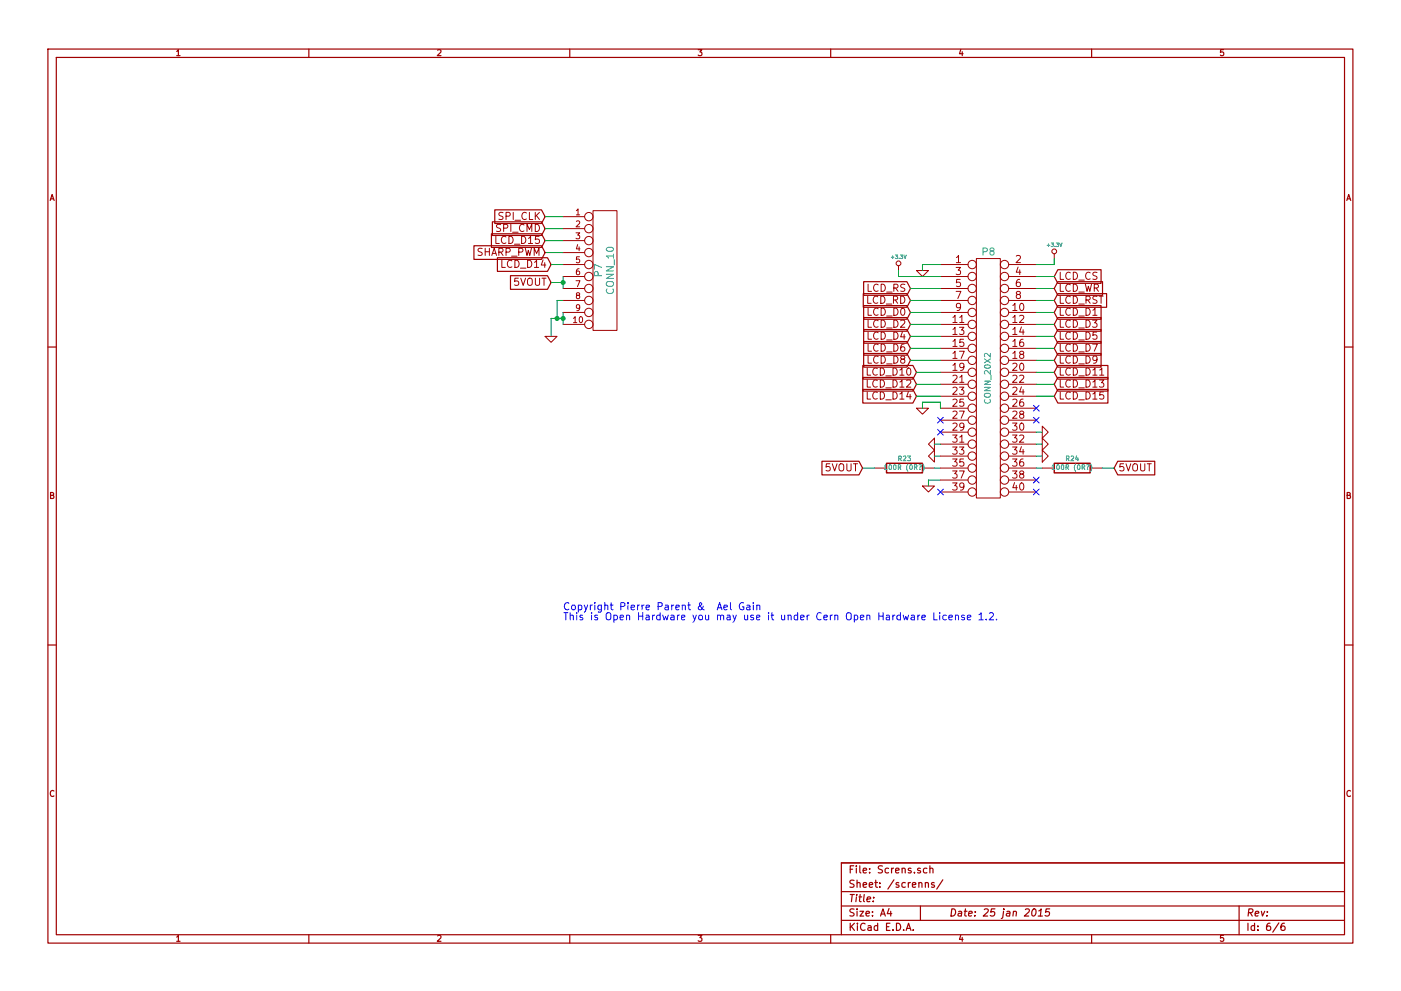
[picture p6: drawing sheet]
<svg xmlns="http://www.w3.org/2000/svg" width="297mm" height="210mm" viewBox="0 0 297 210" stroke-linecap="round" stroke-linejoin="round" font-family="sans-serif">
<g fill="none" stroke="#a00000" stroke-width=".25">
<path d="M10.2 10.4h276.6v189.7h-276.6zM11.9 12.2h273.2v186.1h-273.2zM65.5 10.4v1.8M120.8 10.4v1.8M176.1 10.4v1.8M231.4 10.4v1.8M100.5 52.1h14.3l.8 1.5-.8 1.4h-14.3zM104.2 49.6h10.6l.8 1.4-.8 1.5h-10.6zM104.4 47.1h10.4l.8 1.4-.8 1.5h-10.4zM104.9 44.5h9.9l.8 1.5-.8 1.4h-9.9zM105.5 54.7h10.6l.7 1.4-.7 1.5h-10.6zM108.2 58.5h7.9l.7 1.4-.7 1.5h-7.9z"/>
<path d="M183.1 59.8h9.2l.7 1.4-.7 1.5h-9.2zM224.3 59.8h9.5v2.9h-9.5l-.8-1.5zM224.3 57.2h9.2v2.9h-9.2l-.8-1.4zM10.2 73.6h1.7M182.9 77.5h10.6l.8 1.5-.8 1.4h-10.6zM183 62.3h9.3l.7 1.4-.7 1.5h-9.3zM183.1 64.8h9.2l.7 1.5-.7 1.4h-9.2zM183.1 67.4h9.2l.7 1.4-.7 1.5h-9.2zM183.1 69.9h9.2l.7 1.5-.7 1.4h-9.2zM183.1 72.5h9.2l.7 1.4-.7 1.5h-9.2zM183.1 75h9.2l.7 1.4-.7 1.5h-9.2zM224.3 62.3h10.3v2.9h-10.3l-.8-1.5z"/>
<path d="M224.3 64.8h9.2v2.9h-9.2l-.8-1.4zM224.3 67.4h9.2v2.9h-9.2l-.8-1.5zM224.3 69.9h9.2v2.9h-9.2l-.8-1.4zM224.3 72.5h9.2v2.9h-9.2l-.8-1.5zM224.3 75h9.2v2.9h-9.2l-.8-1.5zM224.3 77.5h10.6v2.9h-10.6l-.8-1.4zM285.1 73.6h1.7M174.3 97.9h7.8l.8 1.4-.8 1.5h-7.8zM182.9 80.1h10.6l.8 1.4-.8 1.5h-10.6zM182.9 82.6h10.6l.8 1.5-.8 1.4h-10.6zM224.3 80.1h10.6v2.9h-10.6l-.8-1.5zM224.3 82.6h10.6v2.9h-10.6l-.8-1.4z"/>
<path d="M237 97.9h7.8v2.9h-7.8l-.8-1.5zM10.2 136.8h1.7M285.1 136.8h1.7M65.5 198.3v1.8M120.8 198.3v1.8M176.1 198.3v1.8M178.4 189.2h106.7M178.4 195.3h106.7M178.4 192.2h106.7M185.2 190.4v.1M188.5 192.8l-.4 1h1M188.8 193.3v1.1"/>
<path d="M192.1 197.4l.5-1.5 .5 1.5M192.3 197h.7M193.6 197.3v.1M195.1 192.2v3.1M196.2 187.4l.1-.1a.36 .36 0 0 1 .5 .2v.8M196.2 187.2v1.1M196.5 184.3l-.4-.1-.3 .3 .1 .6 .2 .1 .4-.1M197.2 184.3a.36 .36 0 0 1 .6 .1v.8M197.2 183.7v1.5M198.1 187.3l-.4-.1-.2 .3 .1 .2 .5 .1v.4h-.6M199.9 186.7l-1.3 1.9M219 193l.2-.2a.78 .78 0 0 1 .6 .7 .78 .78 0 0 1-.4 .7l-.4 .2-.2-.3v-.7z"/>
<path d="M220.1 194.4h.9M220.2 193.3l.6-.5-.2 1.6M222.6 192.8h-.8l-.1 .8 .2-.2 .5 .1 .1 .2-.1 .5-.3 .2-.5-.2M231.4 198.3v1.8M262.7 192.2v6.1M271.1 195.8l-1.3 2M272.3 195.9l-.4 .1a.99 .99 0 0 0 0 1.4l.5-.1 .1-.5-.3-.3h-.5l-.1 .3M285.1 183.1h-106.7v15.2"/>
</g>
<g fill="none" stroke="#a00000" stroke-width=".21">
<path d="M119.4 46h4.6M119.4 48.5h4.6M119.4 51h4.6M119.4 53.6h4.6M119.4 56.1h4.6M119.4 58.7h4.6M125.7 44.7h5.1v25.4h-5.1zM190.5 56.4v1M194.3 57.4h2.5l-1.2 1.3zM199.4 56.1h5.8M199.4 58.7h5.8M207 54.9h5.1v50.8h-5.1z"/>
<path d="M213.9 56.1h5.8M213.9 58.7h5.8M223.5 53.8v1.1M115.6 71.4h2.5l-1.3 1.2zM119.4 61.2h4.6M119.4 63.7h4.6M119.4 66.3h4.6M119.4 68.8h4.6M199.4 61.2h5.8M199.4 63.7h5.8M199.4 66.3h5.8M199.4 68.8h5.8"/>
<path d="M199.4 79h5.8M199.4 71.4h5.8M199.4 73.9h5.8M199.4 76.4h5.8M213.9 61.2h5.8M213.9 63.7h5.8M213.9 66.3h5.8M213.9 68.8h5.8M213.9 79h5.8M213.9 71.4h5.8M213.9 73.9h5.8M213.9 76.4h5.8"/>
<path d="M185.4 99.3h2.6M194.3 86.6h2.5l-1.2 1.3zM195.6 99.3h2.5M196.8 94.2l1.3-1.2v2.5zM198.1 95.5v2.5l-1.3-1.2zM199.4 91.7h5.8M199.4 81.5h5.8M199.4 94.2h5.8M199.4 84.1h5.8M199.4 96.8h5.8M199.4 86.6h5.8M199.4 99.3h5.8"/>
<path d="M199.4 89.1h5.8M213.9 91.7h5.8M213.9 81.5h5.8M213.9 94.2h5.8M213.9 84.1h5.8M213.9 96.8h5.8M213.9 86.6h5.8M213.9 99.3h5.8M213.9 89.1h5.8M221 90.4l1.2 1.3-1.2 1.3zM221 93l1.2 1.2-1.2 1.3zM221 95.5l1.2 1.3-1.2 1.2z"/>
<path d="M221 99.3h2.5M231.1 99.3h2.6M195.6 103.1h2.5l-1.3 1.3zM199.4 104.4h5.8M199.4 101.8h5.8M213.9 104.4h5.8M213.9 101.8h5.8"/>
<circle cx="124.8" cy="51" r=".89"/>
<circle cx="124.8" cy="56.1" r=".89"/>
<circle cx="124.8" cy="58.7" r=".89"/>
<circle cx="124.8" cy="46" r=".89"/>
<circle cx="124.8" cy="53.6" r=".89"/>
<circle cx="124.8" cy="48.5" r=".89"/>
<circle cx="190.5" cy="55.9" r=".51"/>
<circle cx="206.1" cy="56.1" r=".89"/>
<circle cx="206.1" cy="58.7" r=".89"/>
<circle cx="213" cy="56.1" r=".89"/>
<circle cx="213" cy="58.7" r=".89"/>
<circle cx="223.5" cy="53.3" r=".51"/>
<circle cx="124.8" cy="68.8" r=".89"/>
<circle cx="124.8" cy="66.3" r=".89"/>
<circle cx="124.8" cy="63.7" r=".89"/>
<circle cx="124.8" cy="61.2" r=".89"/>
<circle cx="206.1" cy="66.3" r=".89"/>
<circle cx="206.1" cy="76.4" r=".89"/>
<circle cx="206.1" cy="71.4" r=".89"/>
<circle cx="206.1" cy="68.8" r=".89"/>
<circle cx="206.1" cy="73.9" r=".89"/>
<circle cx="206.1" cy="63.7" r=".89"/>
<circle cx="206.1" cy="79" r=".89"/>
<circle cx="206.1" cy="61.2" r=".89"/>
<circle cx="213" cy="61.2" r=".89"/>
<circle cx="213" cy="76.4" r=".89"/>
<circle cx="213" cy="68.8" r=".89"/>
<circle cx="213" cy="63.7" r=".89"/>
<circle cx="213" cy="79" r=".89"/>
<circle cx="213" cy="73.9" r=".89"/>
<circle cx="213" cy="66.3" r=".89"/>
<circle cx="213" cy="71.4" r=".89"/>
<circle cx="206.1" cy="94.2" r=".89"/>
<circle cx="206.1" cy="96.8" r=".89"/>
<circle cx="206.1" cy="81.5" r=".89"/>
<circle cx="206.1" cy="86.6" r=".89"/>
<circle cx="206.1" cy="99.3" r=".89"/>
<circle cx="206.1" cy="89.1" r=".89"/>
<circle cx="206.1" cy="84.1" r=".89"/>
<circle cx="206.1" cy="91.7" r=".89"/>
<circle cx="213" cy="91.7" r=".89"/>
<circle cx="213" cy="89.1" r=".89"/>
<circle cx="213" cy="94.2" r=".89"/>
<circle cx="213" cy="81.5" r=".89"/>
<circle cx="213" cy="84.1" r=".89"/>
<circle cx="213" cy="86.6" r=".89"/>
<circle cx="213" cy="99.3" r=".89"/>
<circle cx="213" cy="96.8" r=".89"/>
<circle cx="206.1" cy="104.4" r=".89"/>
<circle cx="206.1" cy="101.8" r=".89"/>
<circle cx="213" cy="104.4" r=".89"/>
<circle cx="213" cy="101.8" r=".89"/>
</g>
<g fill="none" stroke="#0000c0" stroke-width=".21">
<path d="M198.8 88.5l1.2 1.3M198.8 91.1l1.2 1.2M200 88.5l-1.2 1.3M200 91.1l-1.2 1.2M219.1 86l1.2 1.2M219.1 88.5l1.2 1.3M220.3 86l-1.2 1.2M220.3 88.5l-1.2 1.3M198.8 103.8l1.2 1.2M200 103.8l-1.2 1.2M219.1 101.2l1.2 1.3M219.1 103.8l1.2 1.2"/>
<path d="M220.3 101.2l-1.2 1.3M220.3 103.8l-1.2 1.2"/>
</g>
<g fill="none" stroke="#00a000" stroke-width=".21">
<path d="M115.6 51h3.8M115.6 48.5h3.8M115.6 46h3.8M115.6 53.6h3.8M116.8 59.9h2.6M116.8 56.1h2.6M119.4 58.7v2.5M190.5 57.4v1.3h8.9M199.4 56.1h-3.8v1.3M219.7 58.7h3.8M223.5 54.9v1.2h-3.8M119.4 67.6h-2.6v3.8"/>
<path d="M119.4 63.7h-1.3v3.9M119.4 66.3v2.5M193 76.4h6.4M193 73.9h6.4M193 71.4h6.4M193 68.8h6.4M193 66.3h6.4M193 63.7h6.4M193 61.2h6.4M194.3 79h5.1M219.7 79h3.8M219.7 76.4h3.8"/>
<path d="M219.7 73.9h3.8M219.7 71.4h3.8M219.7 68.8h3.8M219.7 66.3h3.8M219.7 63.7h3.8M219.7 61.2h3.8M182.9 99.3h2.5M194.3 84.1h5.1M194.3 81.5h5.1M195.6 86.6v-1.3h3.8v1.3M198.1 94.2h1.3M198.1 96.8h1.3"/>
<path d="M198.1 99.3h1.3M219.7 84.1h3.8M219.7 81.5h3.8M219.7 91.7h1.3M219.7 94.2h1.3M219.7 96.8h1.3M219.7 99.3h1.3M233.7 99.3h2.5M199.4 101.8h-2.6v1.3"/>
</g>
<g fill="#00a000" stroke="#00a000" stroke-width=".25">
<circle cx="119.4" cy="59.9" r=".41"/>
<circle cx="119.4" cy="67.6" r=".41"/>
<circle cx="118.1" cy="67.6" r=".41"/>
</g>
<path d="M188 98.3h7.6v2h-7.6zM223.5 98.3h7.6v2h-7.6z" fill="none" stroke="#a00000" stroke-width=".3"/>
<path d="M187.5 98.9l.3-.3v1M187.5 99.6h.6M195.7 98.4a1.2 1.2 0 0 1 0 1.6M223.1 98.9l.2-.3v1M223.1 99.6h.5M231.2 98.4a1.2 1.2 0 0 1 0 1.6" fill="none" stroke="#00a0a0" stroke-width=".21"/>
<g fill="none" stroke="#00f" stroke-width=".21">
<path d="M153.5 128.9l.7-.2v-.3h-.5l-.2 .2 .1 .7h.6M154.9 127.9v1.3l.2 .2M157.6 127.9a.7 .7 0 0 0-.9 .7 .7 .7 0 0 0 1 .7v-.6h-.3M158.3 128.4h.6l.1 1M159 128.7l-.7 .2a.3 .3 0 0 0 .2 .5l.5-.1M159.7 127.9v.1M159.7 128.4v1M160.5 128.5v-.1a.36 .36 0 0 1 .6 .2v.8M160.5 128.4v1M195 130.5l-.4 .3M195.5 131l.7-.1-.1-.3-.4-.1-.2 .2v.7h.6M198 130v1.5h.7"/>
<path d="M199.2 130v.1M199.2 130.5v1M200.6 130.6l-.4-.1-.3 .3 .1 .6 .2 .1 .4-.1M201.2 131l.7-.1v-.3l-.5-.1-.2 .2 .1 .7h.6M202.6 130.7v-.1a.36 .36 0 0 1 .6 .1v.8M202.6 130.5v1M204.4 130.6l-.3-.1-.2 .2v.2l.5 .2v.3h-.5M205.1 131l.7-.1v-.3l-.5-.1-.2 .2 .1 .7h.6M207.6 130.4l.4-.4v1.5M207.6 131.5h.9M209.1 131.4v.1M209.8 130.1l.5-.1 .3 .4-.9 1.1h.9"/>
<path d="M211.3 131.4v.1"/>
</g>
<g font-size="2.1" fill="#a00000">
<text x="105.7" y="46.7">SPI_CLK</text>
<text x="105.2" y="49.3">SPI_CMD</text>
<text x="105.2" y="51.8">LCD_D15</text>
<text x="100.9" y="54.4">SHARP_PWM</text>
<text x="106.5" y="56.9">LCD_D14</text>
<text x="202.6" y="55.9">1</text>
<text x="202.6" y="58.4">3</text>
<text x="215.3" y="55.9">2</text>
<text x="215.3" y="58.4">4</text>
<text x="224.4" y="59.4">LCD_CS</text>
<text x="108.8" y="60.7">5VOUT</text>
<text x="183.5" y="64.5">LCD_RD</text>
<text x="183.6" y="62">LCD_RS</text>
<text x="202.6" y="61">5</text>
<text x="202.6" y="63.5">7</text>
<text x="215.3" y="61">6</text>
<text x="215.3" y="63.5">8</text>
<text x="224.4" y="64.5">LCD_RST</text>
<text x="224.4" y="62">LCD_WR</text>
<text x="183.9" y="67.1">LCD_D0</text>
<text x="183.9" y="69.6">LCD_D2</text>
<text x="202" y="68.6">11</text>
<text x="202" y="71.1">13</text>
<text x="202.6" y="66">9</text>
<text x="214.7" y="66">10</text>
<text x="214.7" y="68.6">12</text>
<text x="214.7" y="71.1">14</text>
<text x="224.4" y="67.1">LCD_D1</text>
<text x="224.4" y="69.6">LCD_D3</text>
<text x="183.9" y="72.1">LCD_D4</text>
<text x="183.9" y="74.7">LCD_D6</text>
<text x="183.9" y="77.2">LCD_D8</text>
<text x="202" y="73.7">15</text>
<text x="202" y="76.2">17</text>
<text x="214.7" y="73.7">16</text>
<text x="214.7" y="76.2">18</text>
<text x="224.4" y="72.1">LCD_D5</text>
<text x="224.4" y="74.7">LCD_D7</text>
<text x="224.4" y="77.2">LCD_D9</text>
<text x="184" y="79.8">LCD_D10</text>
<text x="184" y="82.3">LCD_D12</text>
<text x="202" y="81.3">21</text>
<text x="202" y="83.8">23</text>
<text x="202" y="78.7">19</text>
<text x="214.7" y="78.7">20</text>
<text x="214.7" y="81.3">22</text>
<text x="214.7" y="83.8">24</text>
<text x="224.4" y="79.8">LCD_D11</text>
<text x="224.4" y="82.3">LCD_D13</text>
<text x="184" y="84.8">LCD_D14</text>
<text x="202" y="86.4">25</text>
<text x="202" y="88.9">27</text>
<text x="214.7" y="86.4">26</text>
<text x="214.7" y="88.9">28</text>
<text x="224.4" y="84.8">LCD_D15</text>
<text x="202" y="94">31</text>
<text x="202" y="91.4">29</text>
<text x="214.7" y="91.4">30</text>
<text x="214.7" y="94">32</text>
<text x="174.9" y="100.1">5VOUT</text>
<text x="202" y="96.5">33</text>
<text x="202" y="99.1">35</text>
<text x="202" y="101.6">37</text>
<text x="214.7" y="96.5">34</text>
<text x="214.7" y="99.1">36</text>
<text x="214.7" y="101.6">38</text>
<text x="237.1" y="100.1">5VOUT</text>
<text x="202" y="104.1">39</text>
<text x="214.7" y="104.1">40</text>
<text x="179.9" y="185.4">File: Screns.sch</text>
<text x="179.9" y="191.5">Title:</text>
<text x="179.9" y="188.4">Sheet: /screnns/</text>
<text x="179.9" y="197.6">KiCad E.D.A.</text>
<text x="179.9" y="194.5">Size: A4</text>
<text x="201.2" y="194.5">Date: 25 jan 2015</text>
<text x="264.2" y="194.5">Rev:</text>
<text x="264.2" y="197.6">Id: 6/6</text>
</g>
<g font-size="2.1" fill="#00a0a0">
<text x="127.7" y="58.7" transform="rotate(-90 127.7 58.7)">P7</text>
<text x="208.3" y="54.3">P8</text>
<text x="130.2" y="62.2" transform="rotate(-90 130.2 62.2)">CONN_10</text>
</g>
<g font-size="2.1" fill="#00f">
<text x="119.4" y="129.5">Copyright Pierre Parent &amp; Ael Gain</text>
<text x="119.4" y="131.7">This is Open Hardware you may use it under Cern Open Hardware License 1.2.</text>
</g>
<g font-size="1.8" fill="#a00000">
<text x="37.3" y="11.9">1</text>
<text x="92.7" y="11.9">2</text>
<text x="148" y="11.9">3</text>
<text x="203.3" y="11.9">4</text>
<text x="258.6" y="11.9">5</text>
<text x="10.4" y="42.7">A</text>
<text x="122.1" y="45.7">1</text>
<text x="285.3" y="42.7">A</text>
<text x="122.1" y="48.3">2</text>
<text x="122.1" y="50.8">3</text>
<text x="122.1" y="53.3">4</text>
<text x="122.1" y="55.9">5</text>
<text x="122.1" y="58.4">6</text>
<text x="122.1" y="61">7</text>
<text x="122.1" y="63.5">8</text>
<text x="121.6" y="68.6">10</text>
<text x="122.1" y="66">9</text>
<text x="10.4" y="105.9">B</text>
<text x="285.3" y="105.9">B</text>
<text x="10.4" y="169.1">C</text>
<text x="285.3" y="169.1">C</text>
<text x="37.3" y="199.8">1</text>
<text x="92.7" y="199.8">2</text>
<text x="148" y="199.8">3</text>
<text x="203.3" y="199.8">4</text>
<text x="258.6" y="199.8">5</text>
</g>
<text font-size="1.8" fill="#00a0a0" x="210.1" y="85.4" transform="rotate(-90 210.1 85.4)">CONN_20X2</text>
<g font-size="1.4" fill="#00a0a0">
<text x="188.1" y="99.7">100R (0R?)</text>
<text x="190.5" y="97.9">R23</text>
<text x="223.6" y="99.7">100R (0R?)</text>
<text x="226" y="97.9">R24</text>
</g>
<g font-size="1.1" fill="#00a0a0">
<text x="222.1" y="52.4">+3.3V</text>
<text x="189.1" y="54.9">+3.3V</text>
</g>
</svg>
